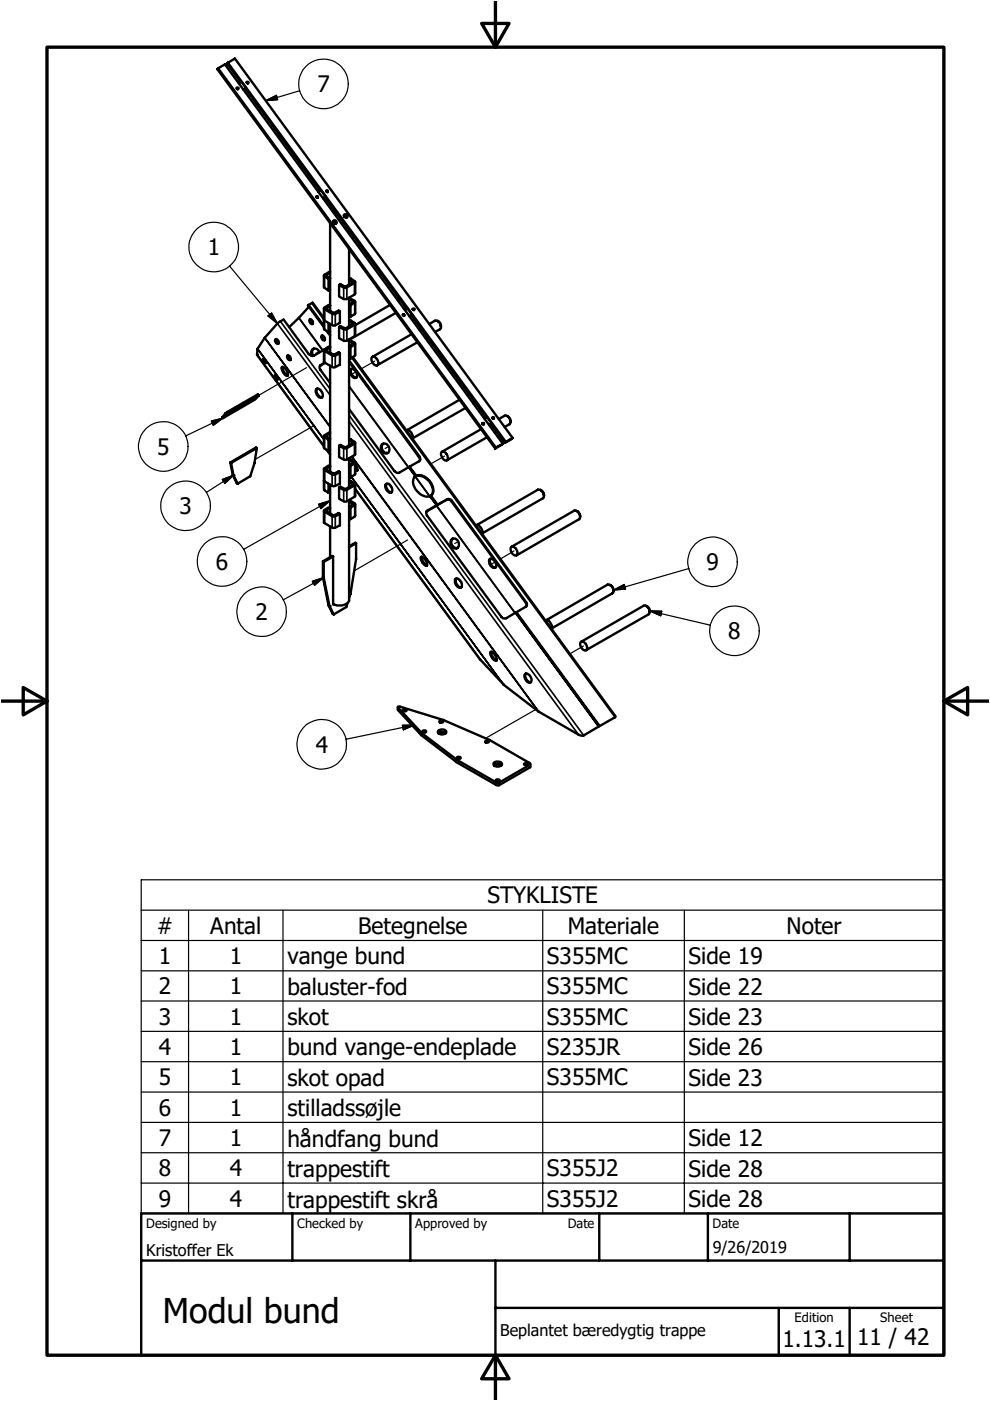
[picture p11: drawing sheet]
<svg xmlns="http://www.w3.org/2000/svg" width="210mm" height="297mm" viewBox="0 0 210 297" stroke-linecap="round" stroke-linejoin="round" font-family="sans-serif">
<g fill="none" stroke="#000" stroke-width=".25">
<path d="M63.6 19.2l-7.3 2.2M56.3 21.4l2.3-1.2 .3 .9zM48.7 56.4l10.1 12.2M56.8 67l.8-.6 1.2 2.2zM65 77.9l-10.2 5.9M67.7 74.5l-.8 .4M75.5 78.8l-1.1 .7M79.5 76.6l-2.9 1.6M44.8 89.3l2.5-.6-2.1 1.5zM47.3 88.7l-8 3.7M66.7 90.1l-12.6 7.3M82.4 94.7l-.8 .4"/>
<path d="M86.9 92l-.1 .2M94.2 96.7l-2.9 1.7M47.1 101.7l2.4-.9-1.8 1.7zM49.5 100.8l-5.8 3.6M67.5 106.9l2.5-.8-2 1.7zM70 106.1l-18.3 10.4M86.4 114.5l-11.3 6.5M97.2 114.8l-.8 .4M101.7 112.2l-.2 .1M105 119.1l-1.1 .7M109 116.8l-2.9 1.7M66.2 123.2l2.4-.8-1.9 1.7z"/>
<path d="M68.6 122.4l-8.6 4.8M116.4 132.3l-.1 .1M123.7 137l-2.9 1.6M130.1 125.1l2.2-1.2 .3 1zM137.7 129.5l2.6 .1-.2 1zM137.7 129.5l12.9 3.1M146.1 120.5l-16 4.6M85.3 153.8l2.6-.1-2.4 1zM87.9 153.7l-14.5 3M113.6 150.4l-10.6 6.1M29.9 186.5h170.2v70.8h-170.2zM29.9 193h170.2"/>
<path d="M29.9 199.4h170.2M40 193v64.3M60 193v64.3M115.1 193v64.3M145.1 193v64.3M29.9 205.8h170.2M29.9 212.2h170.2M29.9 218.7h170.2M29.9 225.1h170.2M29.9 231.5h170.2M29.9 238h170.2M29.9 244.4h170.2"/>
<path d="M29.9 250.8h170.2"/>
<circle cx="68.6" cy="17.8" r="5.3"/>
<circle cx="45.3" cy="52.4" r="5.3"/>
<circle cx="34.6" cy="94.7" r="5.2"/>
<circle cx="39.3" cy="107.2" r="5.3"/>
<circle cx="47.1" cy="119" r="5.3"/>
<circle cx="151.1" cy="119.1" r="5.2"/>
<circle cx="55.5" cy="129.7" r="5.3"/>
<circle cx="155.7" cy="133.7" r="5.2"/>
<circle cx="68.2" cy="157.8" r="5.2"/>
</g>
<g fill="none" stroke="#000" stroke-width=".51">
<path d="M46.2 14.5l1.5-.9 58.9 80.5M46.2 14.5l58.9 80.4M46.2 14.5l-.1 .2 58.9 80.4M48.3 13.3l1.5-.9 58.9 80.5M48.3 13.3l58.9 80.4M48.3 13.3l-.2 .2 2.9 3.9M50.2 18.7l.2 .2M50.6 17.7l.6-.4 1 1.4M52 18.8l15.9 21.6M52 18.8l-.3 .2M52.2 18.7l-.2 .1M52.2 18.7l-.6 .3"/>
<path d="M52.3 17.5l.3 .2M52.3 17.3h.3l.1 .3-.3 .1zM67.1 41.7l.2 .3M67.1 41.6l.3 .1v.2l-.3-.1zM67.5 40.7l.6-.3 .9 1.3M68.7 58.4v2.5l1 .7 .3-.2M68.9 41.8l17.3 23.7M69 41.7l-.1 .1M69 41.7l-.5 .4 .4-.3M69.1 40.5l.3 .2M69.2 40.4h.3v.3h-.2zM70 57.5l-1.3 .8 .1 .3 .9 .6"/>
<path d="M70 59l-.3 .2v2.4M70 47.3v18.6M70 57.9l-.9 .4 .9 .7M70.6 46.9l.4 .1 .2 .4M70.7 47.1l.1 .2M70.8 46.8h.3l.2 .2 .1 .3-.2 .1-.5-.1zM70.9 44.5l-.4 .2M71.1 44.8l-.4 .2M73.5 48l-.4 .3M73.5 46.1l-.1-.4-.5-.1 .5 .6M73.7 48.4l-.4 .2M74 48.8v.7"/>
<path d="M74 52.8v7.5M75.3 59.8v2.4l-1.8 1.2h-.6l-1-.5v-2.5M54.5 75.2h.1M54.5 75.2l14.2 19.4M55.7 76.1l.7 .9zM58.2 79.6l.4 .3 .3 .5zM58.4 71.9a.55 .55 0 0 1 .6 .3 .55 .55 0 0 1-.1 .7 .73 .73 0 0 1-.5-1zM58.5 71.9a.74 .74 0 0 0 .6 .9M58.6 71.9h-.1M59.7 77.8a1.49 1.49 0 0 1 1.2 1.9 1.84 1.84 0 0 1-1.2-1.9zM59.9 77.8a1.94 1.94 0 0 0 1.2 1.8M60.9 75.4l.1-.1a.7 .7 0 0 1 .5 1.1 .71 .71 0 0 1-.6-1z"/>
<path d="M61.1 75.3v.6l.5 .4M65.4 64.7l.9-.5 2.4 3.3M65.4 64.7l-.1 .1 3.4 4.6M65.4 64.7l3.3 4.4M65.5 65l-4.2 4.4M65.6 67.7a.62 .62 0 0 1 .6 .3 .62 .62 0 0 1 0 .7l-.4-.2-.2-.4zM65.8 67.7a.67 .67 0 0 0 .5 .9M66.5 73.9l-.3 .6 .2 1M67.7 74.7a.91 .91 0 0 0-1.3-.7 .91 .91 0 0 0-.2 1.5M68.2 71.2a.64 .64 0 0 1 .6 .9l-.3 .1-.2-.3-.2-.4zM68.3 71.1a.76 .76 0 0 0 .5 1M68.7 74.4l-.2-.1-1.9 1.1-.6 .1-.5-.4-5.4-7.4-1.1 .7a23.6 23.6 0 0 0-4.4 5.5l-.1 1.3"/>
<path d="M68.7 67.8v2l1 .7 .3-.2M68.7 74.3v2.5l.1 .1M68.7 65.4v2.4M68.7 74.1h.1M68.7 74.1v.3M68.8 76.9l-.9 .6-.1 .7 2.2 3M68.9 76.9l-1.1 .7M69.3 70.2l.7 .9M69.6 70.4l.4 .5M69.7 68.5v2M70 73.4l-.3 .1M70 68.7v6.1"/>
<path d="M70 77.5v22.5M71.9 60.4l.3-.1 1.1 .5 1.6-.9-.9-.7 .3-.2 1 .7-.1 .3-1.7 1h-.6zM71.9 69.3l.3-.2 1 .6 1.7-1-.9-.6 .3-.2 1 .7-.1 .3-1.7 1-.6-.1zM72.1 66.1l-1 .5h-.4l-2-1.1 .1-.3 .9-.5 .3 .1-.9 .6 1.6 1 1.1-.6 .3 .3v2.4l-1.3 .6-2.1-1.3M72.1 74.9l-1 .5-.4 .1-2-1.1 .1-.3 .9-.6 .3 .1-.9 .7 1.6 .9 1.1-.5 .3 .2v2.4l-1.4 .6-1.9-1M74 76.4l15 20.4 .1 .8-2.3 1.3M74 76.7l14.8 20.2a.62 .62 0 0 1 .1 .9M74 73.5l.3 .1 1-.6-.1-.3-1.2-.7v22.4M74 72.3l.9 .6-.9 .5M74 63.5l.9 .5-.9 .6 .3 .1 1-.6-.1-.3-1.2-.7v6.1M74.3 78.3a.95 .95 0 0 1 1.3 .9l.1 .4a.58 .58 0 0 1-.5 .6 .58 .58 0 0 1-.6-.5l-.4-.9zM74.3 73.6v2.4l-.3-.1"/>
<path d="M74.3 64.7v2.5l-.3-.2M74.5 78.2a1.33 1.33 0 0 0 1.1 1.9M74.8 75.7l55.7 76.1v.2l-3.4 1.9-.3-.1-17.4-23.9 .1-.1M75.3 72.9v2.4l-1 .7M75.3 68.7v2.5l-1.8 1.1-.6-.1-1-.5v-2.4M75.3 64v2.4l-1 .8M78.9 75.7l.2-.1a1.19 1.19 0 0 1 1 .7 1.19 1.19 0 0 1-.2 1.2 1.36 1.36 0 0 1-1-1.8zM82.7 64.7l-7.4 4.2M83.9 66.4l-9.8 5.6M84.8 63.5l-.4 .2M85.4 66.7l.3 .3M85.4 66.7l.3-.1v.4z"/>
<path d="M85.6 65.4h.1M85.8 64.9l-.2 .5M85.9 65.7l.5-.3 1 1.3M87.2 66.9l15.9 21.6M87.2 70.9l-8.2 4.8M87.4 66.7l-.2 .2M87.4 66.7l-.6 .4 .4-.2M87.5 65.5l.3 .3M87.5 65.5l.2-.1 .2 .3h-.3zM88.5 72.6l-8.5 4.8M89.3 69.7l-.4 .2M90.6 71.4l-.4 .2"/>
<path d="M91 68.7l1.2-.7a1.18 1.18 0 0 1 1.1 .6 1.18 1.18 0 0 1 0 1.2l-1.1 .6M92.8 68l.4 .4 .3 .9M47.8 87.6l-.7 .8 .2 .3 .7-.9M47.8 87.6l.2 .2M48.2 87.3l.2 .3M48.2 87.3l-.4 .3M48.4 87.6l-.4 .2M48.8 98.1l.5 2.5M48.8 98.1h.2M49 98.1l.5 2.7M54.5 95l-.2-.1-5.5 3.2M54.5 95l-5.5 3.1"/>
<path d="M54.5 95l-.6 3.2-.8 2.8-2.7 1.5M54.6 83.7l-6.4 3.6M54.8 83.9l-.2-.2 .2 .2M54.8 83.9h.1M54.8 83.9l-6.4 3.7M54.8 83.9l-.7 .8-6.8 4M67.1 82.5l.1-.1a1.31 1.31 0 0 1 1.1 1.8 .77 .77 0 0 1-1.1-.5l-.3-.7zM67.2 82.4a1.33 1.33 0 0 0 1.1 1.9M68.7 92.5v2.5l1 .6 .3-.1M68.7 99.5v2.4M69.2 95.3l.8 1.1M70 91.6l-1.3 .8 .1 .3 .9 .5"/>
<path d="M70 91.9l-.9 .5 .9 .7-.3 .1v2.4M71.9 94.5l.3-.2 1.1 .5 1.6-.9-.9-.6 .3-.2 1 .6-.1 .4-1.9 1zM74 86.7l9.6 13.2a.83 .83 0 0 0 1.1 .3l2-1.2 1.4 2M74 97.5l.9 .6-.9 .6 .3 .1 1-.7-.1-.2-1.2-.7v6.1M74.3 98.8v2.4l-.3-.1M75.3 98.4a1.28 1.28 0 0 1 .4 1.4l-.4-.1M75.3 99.4l.5 .4M75.3 93.9l-.1 2.5-1.9 1.1-1.4-.6v-2.4M75.3 98.1v2.4l-1 .7M81 94.2a1.09 1.09 0 0 1 1.4 .5 1.09 1.09 0 0 1-.4 1.5 1.21 1.21 0 0 1-1.1-.7 1.21 1.21 0 0 1 .1-1.3zM81.3 94.1a1.18 1.18 0 0 0-.2 1.3 1.18 1.18 0 0 0 1.2 .6M86.3 91.5l.1-.3a1.56 1.56 0 0 1 1.1 1.7l-.2 .1"/>
<path d="M86.8 98.9v.1l1.4 2M86.8 98.9l1.5 2M93.7 95.8a1.17 1.17 0 0 1 1.2 1.7l-.2 .1a1.34 1.34 0 0 1-1-1.8zM97.4 84.8l-11 6.4M98.7 86.5l-11.2 6.4M99.5 83.7l-.4 .1M100.6 85.1l-.3 .4M102 91l-8.3 4.8M102.2 89.8l.3 .2M102.2 89.7h.3l.1 .3-.3-.1zM102.7 88.7l.6-.3 .9 1.4M103.2 92.7l-8.4 4.9"/>
<path d="M104.1 89.9l2.9 4M104.1 89.9l-.4 .2M104.2 89.8l-.1 .1M104.2 89.8l-.5 .3M104.4 88.6l.2 .2M104.5 88.4l.2 .1v.3l-.3-.1zM105.1 94.9l1.5-.8-1.6 1zM105.3 91.5l-.4 .2M105.8 88.8l1.2-.6a1.22 1.22 0 0 1 1.3 1.3l-.3 .4-1 .6M107.2 93.7l1.5-.8-1.7 1zM107.5 88.2a1.23 1.23 0 0 1 .8 1.3M49.3 100.7l.9 1.7 .2 .1"/>
<path d="M49.3 100.6v.1M49.5 100.8h.1M49.5 100.8l.9 1.7M68.5 119v3.4l1.2 6 .8 1.7 .3 .2M68.5 119l.1 .1M68.6 119.1v3.4l1.3 6M68.7 101.9v1.9l1 .7 .3-.2M68.7 108.3v2.6l2 1 1.4-.5v-2.4l-.3-.2-1.1 .5-1.6-1 .9-.6-.3-.1-1 .7v.2l2 1 1.4-.5M69.7 102.6v1.9M70 102.8v6.1M70 111.6v6.6M70.6 118l-.2-.1-1.9 1.1"/>
<path d="M70.6 118v10.1M70.6 118l-2 1.1M71.9 103.3l.3-.1 1.1 .5 1.6-1-.9-.6 .3-.1 1 .6-.1 .3-1.9 1zM72.1 100.1l-1.4 .6-2-1.2v-.2l1-.6 .3 .2-.9 .6 1.6 .9 1.1-.5 .3 .2v2.4l-1.4 .6-2-1.2M74 106.4l.9 .5-.9 .6 .3 .2 1-.7-.1-.3-1.2-.7v21.4a2.47 2.47 0 0 1-2.8 .9l-.6-.2M74 101.9l.1 .2M74.3 107.7v2.4l-.3-.2M75.3 103.7l26.4 36.1 5.1 5.4 7.4 5.7 8.6 4.9 .9 .2 3.3-2-17.7-24.1-2.1 1.2a.81 .81 0 0 1-.9-.4l-15.8-21.4-.1-.4 .1-.5 2.1-1.3M75.3 106.9v2.4l-1 .8M75.3 102.7l-.1 2.6-1.9 1.1h-.3l-1.1-.6v-2.5M75.5 115.2l-.2-.1-1.3 .7M75.5 115.2l-1.5 .8"/>
<path d="M75.5 115.2v3.3l-1.2 7.4-.3 .9M81.8 102.7a.96 .96 0 0 1 1.3 .8l.1 .4-.2 .5a1.25 1.25 0 0 1-1.2-1.7zM82 102.5a1.33 1.33 0 0 0 1 1.9M88.1 101a1.95 1.95 0 0 0-.1 2.6 2.9 2.9 0 0 0 3.2 1.6l1.4 1.9M88.1 101l-.2 .2M88.2 101a3.1 3.1 0 0 1 3.4 3.7l-.1 .3M88.3 100.9a3 3 0 0 1 3.5 2.6v1l-.4 .6M88.3 100.9l-.1 .1M89.2 118.1l.2-.1a1.85 1.85 0 0 1 1.1 1.9 1.79 1.79 0 0 1-1.3-1.8zM89.4 118a1.94 1.94 0 0 0 1.2 1.9M91.4 105.1l1.4 1.9M91.4 105.1l-.2 .1 1.5 1.9"/>
<path d="M92.6 107.1l-2.2 1.3M92.7 107.1l2.1-1.2h.4l.5 .4 15.8 21.5 .1 .8M92.8 107l2.1-1.2 .6 .1 .3 .3 15.9 21.7-.1 .7-2.1 1.2M92.8 107l-.1 .1M95.9 114.2a1.15 1.15 0 0 1 1.3 .6 1.15 1.15 0 0 1-.3 1.4 1.15 1.15 0 0 1-1.3-.6 1.15 1.15 0 0 1 .3-1.4zM96 114.2a1.2 1.2 0 0 0-.2 1.3 1.2 1.2 0 0 0 1.2 .7M101 111.6l.1-.3a1.46 1.46 0 0 1 1.1 1.8h-.1M101.1 111.3l13-7.5a1.19 1.19 0 0 1 1 1.8l-12.9 7.5M103.8 118.6a1.2 1.2 0 0 1 1.4 1.5 .67 .67 0 0 1-1.2-.1l-.3-.9zM104 118.5a1.37 1.37 0 0 0 1.1 1.8M108.4 116a1.22 1.22 0 0 1 1.3 1.6l-.3 .2a1.28 1.28 0 0 1-1-1.8zM108.5 115.9l13.3-7.6a1.18 1.18 0 0 1 1 1.8l-13.3 7.6"/>
<path d="M114.6 103.9l.5 .3 .2 1M122.3 108.3a1.28 1.28 0 0 1 .7 1.3M69.9 128.5h.1M69.9 128.5l.9 1.8M70.6 128.1h.1M73.7 127.9l-.3 .8-2.6 1.6M96.7 122.7a1.28 1.28 0 0 1 1.1 1.9 1.21 1.21 0 0 1-1.2-.6 1.21 1.21 0 0 1 .1-1.3zM96.7 122.7a1.34 1.34 0 0 0 1.1 1.8M104 138.2a1.34 1.34 0 0 1 1.3 1.2v.7a1.57 1.57 0 0 1-1.3-1.9zM104.2 138.2a1.94 1.94 0 0 0 1.1 1.8M109.5 129.8l17.6 24.1M115.8 131.8l.1-.3a1.57 1.57 0 0 1 1.1 1.7h-.1"/>
<path d="M115.9 131.5l12.9-7.5a1.19 1.19 0 0 1 1.1 1.8l-12.9 7.4M123.1 136.2l.1-.1a1.19 1.19 0 0 1 1.1 1.8 1.21 1.21 0 0 1-1.3-1.6zM123.2 136.1l13.3-7.7a1.21 1.21 0 0 1 1.1 1.8l-13.3 7.7M129.3 124a1.54 1.54 0 0 1 .8 1.3M137 128.5a1.14 1.14 0 0 1 .7 1.2M84.3 149.9l.1 .7 4.9 5.2a75.1 75.1 0 0 0 15.8 10.6l.7 .1 6.6-3.8 .1-.7M84.4 149.8h.3a91.7 91.7 0 0 1 27.6 12l.1 .4-6.6 3.8-.7-.2a75.1 75.1 0 0 1-15.8-10.5l-4.9-5.3zM85.4 150.4l.5-.1 .3 .3a.39 .39 0 0 1-.4 .2 .39 .39 0 0 1-.4-.4zM89.5 155l.7-.1 .2 .2-.3 .2h-.3zM92.9 155a1.08 1.08 0 0 1 1.7 .3 1.08 1.08 0 0 1-1.8-.1zM92.9 155.5l.6-.3 .7 .1 .3 .2M93.1 152.9a.52 .52 0 0 1 .9 .1 .45 .45 0 0 1-.5 .3 .45 .45 0 0 1-.4-.4z"/>
<path d="M102.9 157.2a.42 .42 0 0 1 .4-.2 .42 .42 0 0 1 .3 .3l-.5 .2zM111.3 142.9a.95 .95 0 0 1 1.3 .9 .66 .66 0 0 1-.4 1 1.43 1.43 0 0 1-.9-1.9zM111.5 142.8a1.32 1.32 0 0 0 1.1 1.8M121.7 146.8l.1 .1M96.9 160.5h.4l.4 .2-.6 .2-.3-.2zM104.7 161.7a1.11 1.11 0 0 1 1.7 .4 .99 .99 0 0 1-.9 .5 .99 .99 0 0 1-.9-.7zM104.7 162.3a1.18 1.18 0 0 1 1.6 0M105.1 165.4l.5-.2 .3 .3-.1 .2h-.4l-.3-.1zM111.1 162a.42 .42 0 0 1 .4-.3 .42 .42 0 0 1 .4 .4l-.4 .1zM29.9 257.3h170.2v30h-170.2zM62 257.3v10M87 257.3v10"/>
<path d="M127.1 257.3v10M150.1 257.3v10M180.1 257.3v10M29.9 267.3h170.2M105 277.3h95.1M105 267.3v20M165.1 277.3v10M180.1 277.3v10"/>
<circle cx="50.3" cy="18.7" r=".2"/>
<circle cx="73.3" cy="45.7" r=".37"/>
</g>
<g fill="none" stroke="#000" stroke-width=".35">
<path d="M68.8 58.2l.3 .2-.3 .2v2.4M75.2 59.6l-.3 .2 .3 .2v2.5M54.5 75.2l14.2 19.4M54.6 74l14.1 19.2M54.6 73.9l14.1 19.2M56.1 71.6l13.9 19M56.1 71.6l13.9 18.8M58.8 68.6l11.2 15.2M59.5 68.1l10.5 14.4M63.3 67.4l5.1 6.9M63.4 67.4l5.1 6.9M66.1 64.3l2.6 3.5"/>
<path d="M68 77.4l-.1 .1M68.8 65.2l.3 .2-.3 .2v2.4M68.8 74.1l.3 .1-.3 .2v2.5M68.8 68v1.9M70.7 66.4l-.3 .1v2.4M70.7 75.2l-.3 .2v2.4M70.8 66.4l.3 .2v2.4M70.8 75.2l.3 .2v2.4M73.2 60.8l-.3 .2v2.4M73.2 69.6l-.3 .2v2.4M73.3 60.8l.2 .1v2.5M73.3 69.6l.2 .2v2.4"/>
<path d="M74.6 75.8l55.8 76.3M75.2 63.8l-.3 .2 .3 .2v2.4M75.2 72.7l-.3 .2 .3 .1v2.5M75.2 68.5l-.3 .1 .3 .3v2.4M67.7 82.5l.7 .9M68 82.7l.3 .4M68.8 99.3l.3 .1-.3 .3v2.4M68.8 92.3l.3 .2-.3 .2v2.4M69.2 95.3l.8 1.1M73.2 94.8l-.3 .2v2.4M73.3 94.8l.2 .2v2.4M74 88l49.8 67.9"/>
<path d="M74 89.3l48.7 66.5M74 82l12.6 17.1M74 81.8l12.6 17.3M74.6 96.8l39.5 54M74.6 96.8l39.6 54.1M75.2 97.8l-.3 .3 .3 .1v2.4M75.2 93.7l-.3 .2 .3 .2v2.4M89 96.8l-.2 .1M49.3 100.6l.2 .2M68.8 108.1l.3 .2-.3 .2v2.4M68.8 102.1v1.8M70.7 100.4l-.3 .2v2.4"/>
<path d="M70.7 109.3l-.3 .1v2.5M70.8 100.4l.3 .2v2.4M70.8 109.3l.3 .1v2.5M73.2 103.7l-.3 .2v2.4M73.3 103.7l.2 .2v2.4M74 101.9l.1 .2M74.5 101.1l32.2 43.9M74.5 101.1l32.3 44.1M75.2 106.7l-.3 .2 .3 .2v2.4M75.2 102.5l-.3 .2 .3 .2v2.4M75.3 103.6l26.5 36.2M82.5 102.7l.6 .8"/>
<path d="M82.7 102.8l.3 .5M88 101.1l3.1 4.1M88.1 101l3 4.2M90.6 108.3l-.1 .1M92.5 107.2l16.7 22.8M92.6 107.2l16.6 22.8M94.8 105.9l-.1 .1M95.8 106.2l-.1 .1M68.5 122.3l.1 .1M68.5 122.4l.1 .1M69.7 128.4l.2 .1-.2-.1M97.3 122.8l.6 .9"/>
<path d="M97.4 123l.4 .4M111.6 127.7l-.1 .1M84.4 150v.6M89.3 155.3v.6M96.7 160.9v.7M105.1 165.8v.6M105.8 166v.5M112.4 162.2v.5"/>
</g>
<path d="M10 10h190.1v277.3h-190.1zM102.1 5h5.8l-2.9 5zM105 .3v9.7M.3 148.6h9.7M4.9 145.8l5.1 2.8-5.1 3zM200.1 148.6l5.1-2.8v5.8zM200.1 148.6h9.5M105 287.3l2.9 5h-5.8zM105 287.3v9.4" fill="none" stroke="#000" stroke-width=".71"/>
<path d="M56.3 21.4l2.3-1.2 .3 .9zM56.8 67l.8-.6 1.2 2.2zM44.8 89.3l2.5-.6-2.1 1.5zM47.1 101.7l2.4-.9-1.8 1.7zM67.5 106.9l2.5-.8-2 1.7zM66.2 123.2l2.4-.8-1.9 1.7zM130.1 125.1l2.2-1.2 .3 1zM137.7 129.5l2.6 .1-.2 1zM85.3 153.8l2.6-.1-2.4 1z" fill="#000" stroke="#000" stroke-width=".25"/>
<text font-size="7.2" x="34.6" y="280.6">Modul bund</text>
<g font-size="4.8">
<text x="67.3" y="19.6">7</text>
<text x="44" y="54.2">1</text>
<text x="33.3" y="96.4">5</text>
<text x="38.1" y="109.1">3</text>
<text x="45.8" y="120.9">6</text>
<text x="149.8" y="120.9">9</text>
<text x="54.2" y="131.5">2</text>
<text x="154.4" y="135.6">8</text>
<text x="66.9" y="159.6">4</text>
<text x="103.3" y="191.5">STYKLISTE</text>
<text x="33.2" y="198">#</text>
<text x="166.8" y="198">Noter</text>
<text x="44.6" y="198">Antal</text>
<text x="76" y="198">Betegnelse</text>
<text x="120.4" y="198">Materiale</text>
<text x="33.7" y="204.4">1</text>
<text x="48.7" y="204.4">1</text>
<text x="60.9" y="204.4">vange bund</text>
<text x="116" y="204.4">S355MC</text>
<text x="146" y="204.4">Side 19</text>
<text x="33.7" y="210.8">2</text>
<text x="48.7" y="210.8">1</text>
<text x="60.9" y="210.9">baluster-fod</text>
<text x="116" y="210.8">S355MC</text>
<text x="146" y="210.9">Side 22</text>
<text x="33.7" y="217.3">3</text>
<text x="48.7" y="217.3">1</text>
<text x="60.9" y="217.3">skot</text>
<text x="116" y="217.3">S355MC</text>
<text x="146" y="217.3">Side 23</text>
<text x="33.7" y="223.7">4</text>
<text x="48.7" y="223.7">1</text>
<text x="60.9" y="223.7">bund vange-endeplade</text>
<text x="116" y="223.7">S235JR</text>
<text x="146" y="223.7">Side 26</text>
<text x="33.7" y="230.1">5</text>
<text x="48.7" y="230.1">1</text>
<text x="60.9" y="230.2">skot opad</text>
<text x="116" y="230.1">S355MC</text>
<text x="146" y="230.2">Side 23</text>
<text x="33.7" y="236.6">6</text>
<text x="48.7" y="236.5">1</text>
<text x="60.9" y="236.6">stilladssøjle</text>
<text x="33.7" y="243">7</text>
<text x="48.7" y="243">1</text>
<text x="60.9" y="243.2">håndfang bund</text>
<text x="146" y="243">Side 12</text>
<text x="33.7" y="249.4">8</text>
<text x="48.7" y="249.4">4</text>
<text x="60.9" y="249.5">trappestift</text>
<text x="116" y="249.4">S355J2</text>
<text x="146" y="249.5">Side 28</text>
<text x="33.7" y="255.8">9</text>
<text x="48.7" y="255.8">4</text>
<text x="60.9" y="256.1">trappestift skrå</text>
<text x="116" y="255.8">S355J2</text>
<text x="146" y="255.9">Side 28</text>
<text x="165.9" y="285.6">1.13.1</text>
<text x="181.7" y="285.3">11 / 42</text>
</g>
<g font-size="3.4">
<text x="31" y="266.2">Kristoffer Ek</text>
<text x="151.1" y="265.7">9/26/2019</text>
<text x="106.1" y="283.3">Beplantet bæredygtig trappe</text>
</g>
<g font-size="2.7">
<text x="31" y="260.4">Designed by</text>
<text x="63" y="260.4">Checked by</text>
<text x="88.1" y="260.4">Approved by</text>
<text x="120.4" y="260.3">Date</text>
<text x="151.1" y="260.3">Date</text>
<text x="168.5" y="280.4">Edition</text>
<text x="186.6" y="280.4">Sheet</text>
</g>
</svg>
